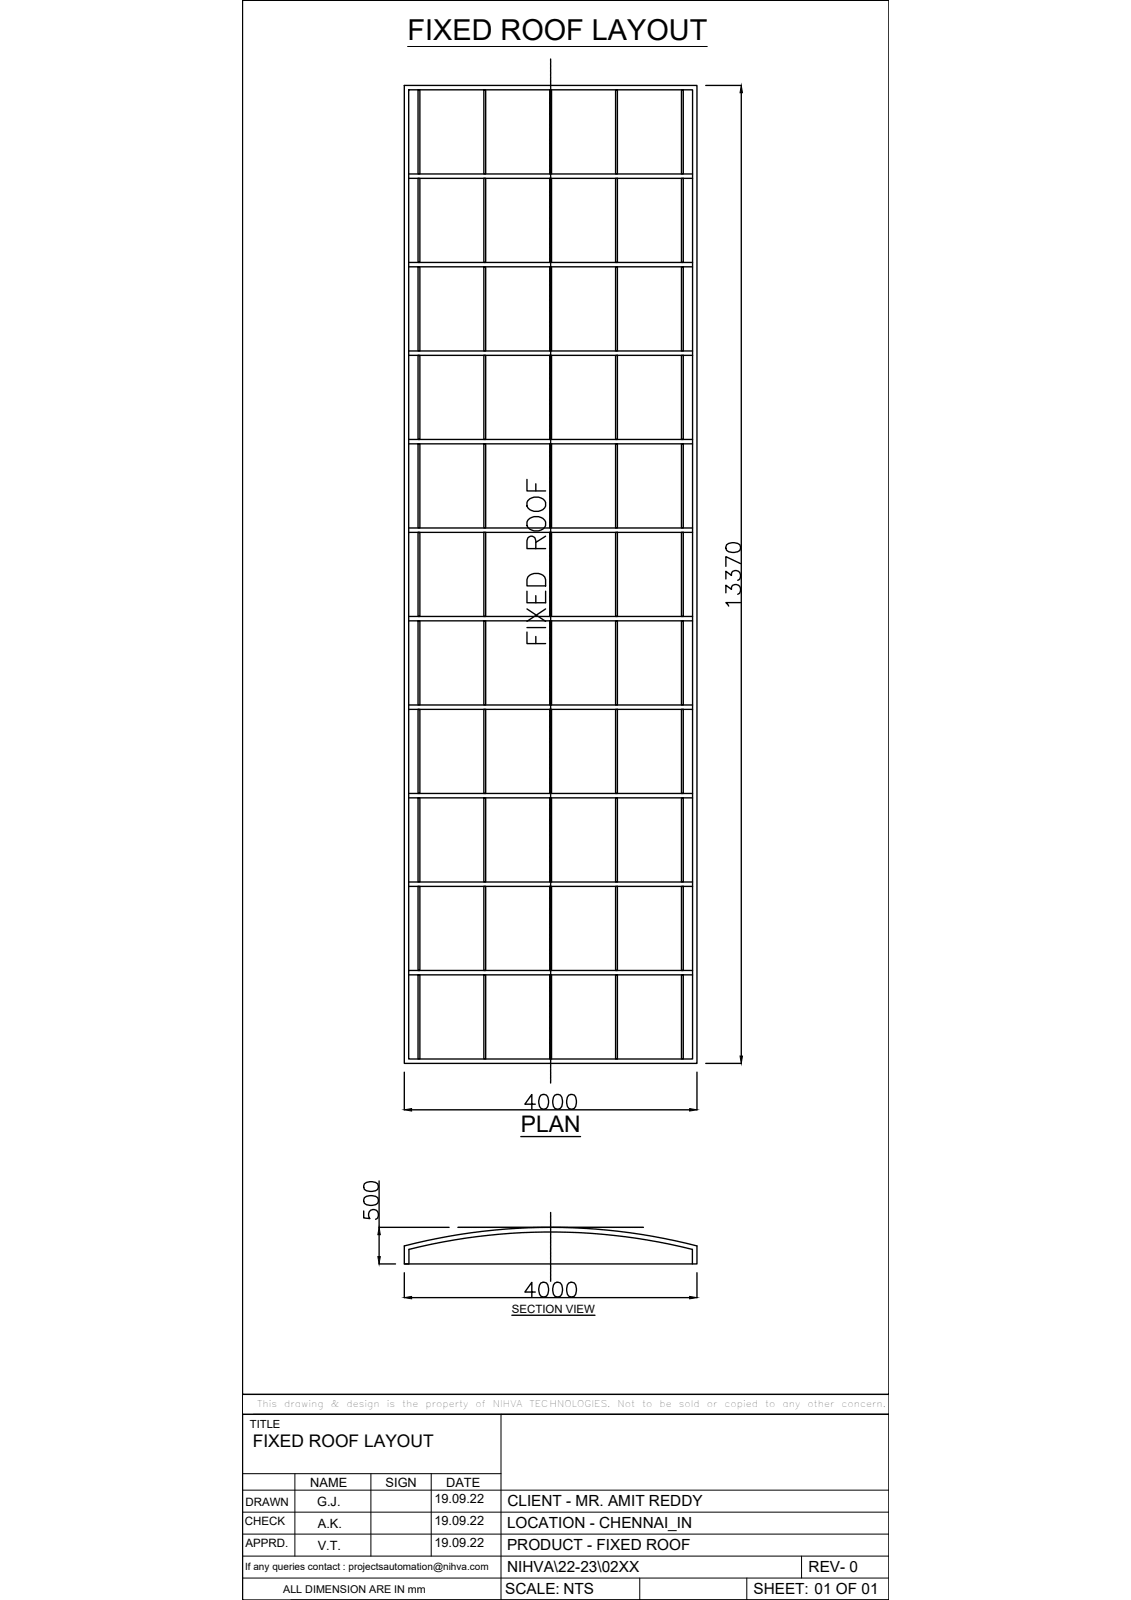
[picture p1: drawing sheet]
<svg xmlns="http://www.w3.org/2000/svg" width="210mm" height="297mm" viewBox="0 0 210 297" stroke-linecap="round" stroke-linejoin="round" font-family="sans-serif">
<!-- layer: Segment support -->
<g fill="none" stroke="#000" stroke-width=".25">
<path d="M75 15.9h54.3v181.5h-54.3zM75.9 16.7h52.6v179.9h-52.6zM75.9 33.1h52.6M75.9 32.3h52.6M75.9 49.5h52.6M75.9 48.7h52.6M75.9 66h52.6M75.9 65.2h52.6M75.9 98.8h52.6M75.9 98h52.6M75.9 82.4h52.6M75.9 81.6h52.6"/>
<path d="M75.9 115.3h52.6M75.9 114.4h52.6M75.9 131.7h52.6M75.9 130.9h52.6M75.9 148.1h52.6M75.9 147.3h52.6M75.9 164.6h52.6M75.9 163.7h52.6M75.9 181h52.6M75.9 180.2h52.6"/>
</g>
<!-- layer: Bas -->
<g fill="none" stroke="#000" stroke-width=".25">
<path d="M77.6 16.7h.3v15.6h-.3zM89.8 16.7h.3v15.6h-.3zM102 16.7h.4v15.6h-.4zM114.2 16.7h.4v15.6h-.4zM126.5 16.7h.3v15.6h-.3zM77.6 33.1h.3v15.6h-.3zM89.8 33.1h.3v15.6h-.3zM102 33.1h.4v15.6h-.4zM114.2 33.1h.4v15.6h-.4zM126.5 33.1h.3v15.6h-.3zM77.6 49.5h.3v15.7h-.3zM89.8 49.5h.3v15.7h-.3z"/>
<path d="M102 49.5h.4v15.7h-.4zM114.2 49.5h.4v15.7h-.4zM126.5 49.5h.3v15.7h-.3zM77.6 66h.3v15.6h-.3zM89.8 66h.3v15.6h-.3zM102 66h.4v15.6h-.4zM114.2 66h.4v15.6h-.4zM126.5 66h.3v15.6h-.3zM77.6 82.4h.3v15.6h-.3zM77.6 98.8h.3v15.6h-.3zM89.8 82.4h.3v15.6h-.3zM89.8 98.8h.3v15.6h-.3z"/>
<path d="M102 82.4h.4v15.6h-.4zM102 98.8h.4v15.6h-.4zM114.2 82.4h.4v15.6h-.4zM114.2 98.8h.4v15.6h-.4zM126.5 82.4h.3v15.6h-.3zM126.5 98.8h.3v15.6h-.3zM77.6 115.3h.3v15.6h-.3zM89.8 115.3h.3v15.6h-.3zM102 115.3h.4v15.6h-.4zM114.2 115.3h.4v15.6h-.4zM126.5 115.3h.3v15.6h-.3zM77.6 131.7h.3v15.6h-.3z"/>
<path d="M89.8 131.7h.3v15.6h-.3zM102 131.7h.4v15.6h-.4zM114.2 131.7h.4v15.6h-.4zM126.5 131.7h.3v15.6h-.3zM77.6 148.1h.3v15.6h-.3zM89.8 148.1h.3v15.6h-.3zM102 148.1h.4v15.6h-.4zM114.2 148.1h.4v15.6h-.4zM126.5 148.1h.3v15.6h-.3zM77.6 164.6h.3v15.6h-.3zM89.8 164.6h.3v15.6h-.3zM102 164.6h.4v15.6h-.4z"/>
<path d="M114.2 164.6h.4v15.6h-.4zM126.5 164.6h.3v15.6h-.3zM77.6 181h.3v15.6h-.3zM89.8 181h.3v15.6h-.3zM102 181h.4v15.6h-.4zM114.2 181h.4v15.6h-.4zM126.5 181h.3v15.6h-.3z"/>
</g>
<!-- layer: OSY -->
<g fill="none" stroke="#000" stroke-width=".25">
<path d="M102.2 11v.4M102.2 11.5v.1M102.2 11.6v.5M102.2 12.2h.1M102.2 12.3v.5M102.2 12.8v.1M102.2 13v.4M102.2 13.5v.1M102.2 13.7v.4M102.2 14.2v.1M102.2 14.4v.4M102.2 14.9v.1"/>
<path d="M102.2 15.1v.4M102.2 15.6v.1M102.2 15.8v.4M102.2 16.3v.1M102.2 16.5v.4M102.2 17v.1M102.2 17.2v.4M102.2 17.7v.1M102.2 17.9v.4M102.2 18.4v.1M102.2 18.5v.5M102.2 19.1h.1"/>
<path d="M102.2 19.2v.5M102.2 19.7v.1M102.2 19.9v.4M102.2 20.4v.1M102.2 20.6v.4M102.2 21.1v.1M102.2 21.3v.4M102.2 21.8v.1M102.2 22v.4M102.2 22.5v.1M102.2 22.7v.4M102.2 23.2v.1"/>
<path d="M102.2 23.4v.4M102.2 23.9v.1M102.2 24.1v.4M102.2 24.6v.1M102.2 24.8v.4M102.2 25.3v.1M102.2 25.4v.5M102.2 26h.1M102.2 26.1v.5M102.2 26.6v.1M102.2 26.8v.4M102.2 27.3v.1"/>
<path d="M102.2 27.5v.4M102.2 28v.1M102.2 28.2v.4M102.2 28.7v.1M102.2 28.9v.4M102.2 29.4v.1M102.2 29.6v.4M102.2 30.1v.1M102.2 30.3v.4M102.2 30.8v.1M102.2 31v.4M102.2 31.5v.1"/>
<path d="M102.2 31.6v.5M102.2 32.2h.1M102.2 32.3v.5M102.2 32.8v.1M102.2 33v.5M102.2 33.5v.1M102.2 33.7v.4M102.2 34.2v.1M102.2 34.4v.4M102.2 34.9v.1M102.2 35.1v.4M102.2 35.6v.1"/>
<path d="M102.2 35.8v.4M102.2 36.3v.1M102.2 36.5v.4M102.2 37v.1M102.2 37.2v.4M102.2 37.7v.1M102.2 37.9v.4M102.2 38.4v.1M102.2 38.5v.5M102.2 39.1h.1M102.2 39.2v.5M102.2 39.7v.1"/>
<path d="M102.2 39.9v.5M102.2 40.4v.1M102.2 40.6v.4M102.2 41.1v.1M102.2 41.3v.4M102.2 41.8v.1M102.2 42v.4M102.2 42.5v.1M102.2 42.7v.4M102.2 43.2v.1M102.2 43.4v.4M102.2 43.9v.1"/>
<path d="M102.2 44.1v.4M102.2 44.6v.1M102.2 44.8v.4M102.2 45.3v.1M102.2 45.4v.5M102.2 46h.1M102.2 46.1v.5M102.2 46.6v.1M102.2 46.8v.5M102.2 47.3v.1M102.2 47.5v.4M102.2 48v.1"/>
<path d="M102.2 48.2v.4M102.2 48.7v.1M102.2 48.9v.4M102.2 49.4v.1M102.2 49.6v.4M102.2 50.1v.1M102.2 50.3v.4M102.2 50.8v.1M102.2 51v.4M102.2 51.5v.1M102.2 51.7v.4M102.2 52.2v.1"/>
<path d="M102.2 52.3v.5M102.2 52.9h.1M102.2 53v.5M102.2 53.5v.1M102.2 53.7v.5M102.2 54.2v.1M102.2 54.4v.4M102.2 54.9v.1M102.2 55.1v.4M102.2 55.6v.1M102.2 55.8v.4M102.2 56.3v.1"/>
<path d="M102.2 56.5v.4M102.2 57v.1M102.2 57.2v.4M102.2 57.7v.1M102.2 57.9v.4M102.2 58.4v.1M102.2 58.5v.5M102.2 59.1h.1M102.2 59.2v.5M102.2 59.7v.1M102.2 59.9v.5M102.2 60.4v.1"/>
<path d="M102.2 60.6v.5M102.2 61.1v.1M102.2 61.3v.4M102.2 61.8v.1M102.2 62v.4M102.2 62.5v.1M102.2 62.7v.4M102.2 63.2v.1M102.2 63.4v.4M102.2 63.9v.1M102.2 64.1v.4M102.2 64.6v.1"/>
<path d="M102.2 64.8v.4M102.2 65.3v.1M102.2 65.4v.5M102.2 66h.1M102.2 66.1v.5M102.2 66.7h.1M102.2 66.8v.5M102.2 67.3v.1M102.2 67.5v.4M102.2 68v.1M102.2 68.2v.4M102.2 68.7v.1"/>
<path d="M102.2 68.9v.4M102.2 69.4v.1M102.2 69.6v.4M102.2 70.1v.1M102.2 70.3v.4M102.2 70.8v.1M102.2 71v.4M102.2 71.5v.1M102.2 71.7v.4M102.2 72.2v.1M102.2 72.3v.5M102.2 72.9h.1"/>
<path d="M102.2 73v.5M102.2 73.6h.1M102.2 73.7v.5M102.2 74.2v.1M102.2 74.4v.4M102.2 74.9v.1M102.2 75.1v.4M102.2 75.6v.1M102.2 75.8v.4M102.2 76.3v.1M102.2 76.5v.4M102.2 77v.1"/>
<path d="M102.2 77.2v.4M102.2 77.7v.1M102.2 77.9v.4M102.2 78.4v.1M102.2 78.6v.4M102.2 79.1v.1M102.2 79.2v.5M102.2 79.8h.1M102.2 79.9v.5M102.2 80.5h.1M102.2 80.6v.5M102.2 81.1v.1"/>
<path d="M102.2 81.3v.4M102.2 81.8v.1M102.2 82v.4M102.2 82.5v.1M102.2 82.7v.4M102.2 83.2v.1M102.2 83.4v.4M102.2 83.9v.1M102.2 84.1v.4M102.2 84.6v.1M102.2 84.8v.4M102.2 85.3v.1"/>
<path d="M102.2 85.4v.5M102.2 122.7v.4M102.2 123.2v.1M102.2 123.4v.4M102.2 123.9v.1M102.2 124.1v.4M102.2 124.6v.1M102.2 124.8v.4M102.2 125.3v.1M102.2 125.5v.4M102.2 126v.1M102.2 126.1v.5"/>
<path d="M102.2 126.7v.1M102.2 126.8v.5M102.2 127.4h.1M102.2 127.5v.5M102.2 128v.1M102.2 128.2v.4M102.2 128.7v.1M102.2 128.9v.4M102.2 129.4v.1M102.2 129.6v.4M102.2 130.1v.1M102.2 130.3v.4"/>
<path d="M102.2 130.8v.1M102.2 131v.4M102.2 131.5v.1M102.2 131.7v.4M102.2 132.2v.1M102.2 132.4v.4M102.2 132.9v.1M102.2 133.1v.4M102.2 133.6v.1M102.2 133.7v.5M102.2 134.3h.1M102.2 134.4v.5"/>
<path d="M102.2 134.9v.1M102.2 135.1v.4M102.2 135.6v.1M102.2 135.8v.4M102.2 136.3v.1M102.2 136.5v.4M102.2 137v.1M102.2 137.2v.4M102.2 137.7v.1M102.2 137.9v.4M102.2 138.4v.1M102.2 138.6v.4"/>
<path d="M102.2 139.1v.1M102.2 139.3v.4M102.2 139.8v.1M102.2 140v.4M102.2 140.5v.1M102.2 140.6v.5M102.2 141.2h.1M102.2 141.3v.5M102.2 141.8v.1M102.2 142v.4M102.2 142.5v.1M102.2 142.7v.4"/>
<path d="M102.2 143.2v.1M102.2 143.4v.4M102.2 143.9v.1M102.2 144.1v.4M102.2 144.6v.1M102.2 144.8v.4M102.2 145.3v.1M102.2 145.5v.4M102.2 146v.1M102.2 146.2v.4M102.2 146.7v.1M102.2 146.8v.5"/>
<path d="M102.2 147.4h.1M102.2 147.5v.5M102.2 148v.1M102.2 148.2v.4M102.2 148.7v.1M102.2 148.9v.4M102.2 149.4v.1M102.2 149.6v.4M102.2 150.1v.1M102.2 150.3v.4M102.2 150.8v.1M102.2 151v.4"/>
<path d="M102.2 151.5v.1M102.2 151.7v.4M102.2 152.2v.1M102.2 152.4v.4M102.2 152.9v.1M102.2 153.1v.4M102.2 153.6v.1M102.2 153.7v.5M102.2 154.3h.1M102.2 154.4v.5M102.2 154.9v.1M102.2 155.1v.5"/>
<path d="M102.2 155.6v.1M102.2 155.8v.4M102.2 156.3v.1M102.2 156.5v.4M102.2 157v.1M102.2 157.2v.4M102.2 157.7v.1M102.2 157.9v.4M102.2 158.4v.1M102.2 158.6v.4M102.2 159.1v.1M102.2 159.3v.4"/>
<path d="M102.2 159.8v.1M102.2 160v.4M102.2 160.5v.1M102.2 160.6v.5M102.2 161.2h.1M102.2 161.3v.5M102.2 161.8v.1M102.2 162v.5M102.2 162.5v.1M102.2 162.7v.4M102.2 163.2v.1M102.2 163.4v.4"/>
<path d="M102.2 163.9v.1M102.2 164.1v.4M102.2 164.6v.1M102.2 164.8v.4M102.2 165.3v.1M102.2 165.5v.4M102.2 166v.1M102.2 166.2v.4M102.2 166.7v.1M102.2 166.9v.4M102.2 167.4v.1M102.2 167.5v.5"/>
<path d="M102.2 168.1h.1M102.2 168.2v.5M102.2 168.7v.1M102.2 168.9v.5M102.2 169.4v.1M102.2 169.6v.4M102.2 170.1v.1M102.2 170.3v.4M102.2 170.8v.1M102.2 171v.4M102.2 171.5v.1M102.2 171.7v.4"/>
<path d="M102.2 172.2v.1M102.2 172.4v.4M102.2 172.9v.1M102.2 173.1v.4M102.2 173.6v.1M102.2 173.7v.5M102.2 174.3h.1M102.2 174.4v.5M102.2 174.9v.1M102.2 175.1v.5M102.2 175.6v.1M102.2 175.8v.5"/>
<path d="M102.2 176.3v.1M102.2 176.5v.4M102.2 177v.1M102.2 177.2v.4M102.2 177.7v.1M102.2 177.9v.4M102.2 178.4v.1M102.2 178.6v.4M102.2 179.1v.1M102.2 179.3v.4M102.2 179.8v.1M102.2 180v.4"/>
<path d="M102.2 180.5v.1M102.2 180.6v.5M102.2 181.2h.1M102.2 181.3v.5M102.2 181.8v.1M102.2 182v.5M102.2 182.5v.1M102.2 182.7v.4M102.2 183.2v.1M102.2 183.4v.4M102.2 183.9v.1M102.2 184.1v.4"/>
<path d="M102.2 184.6v.1M102.2 184.8v.4M102.2 185.3v.1M102.2 185.5v.4M102.2 186v.1M102.2 186.2v.4M102.2 186.7v.1M102.2 186.9v.4M102.2 187.4v.1M102.2 187.5v.5M102.2 188.1h.1M102.2 188.2v.5"/>
<path d="M102.2 188.8h.1M102.2 188.9v.5M102.2 189.4v.1M102.2 189.6v.4M102.2 190.1v.1M102.2 190.3v.4M102.2 190.8v.1M102.2 191v.4M102.2 191.5v.1M102.2 191.7v.4M102.2 192.2v.1M102.2 192.4v.4"/>
<path d="M102.2 192.9v.1M102.2 193.1v.4M102.2 193.6v.1M102.2 193.8v.4M102.2 194.3v.1M102.2 194.4v.5M102.2 195h.1M102.2 195.1v.5M102.2 195.7h.1M102.2 195.8v.5M102.2 196.3v.1M102.2 196.5v.4"/>
<path d="M102.2 197v.1M102.2 197.2v.4M102.2 197.7v.1M102.2 197.9v.4M102.2 198.4v.1M102.2 198.6v.4M102.2 199.1v.1M102.2 199.3v.4M102.2 199.8v.1M102.2 200v.4M102.2 200.5v.1M102.2 200.6v.5"/>
<path d="M102.2 225.1v.4M102.2 225.6v.1M102.2 225.7v.5M102.2 226.3v.1M102.2 226.4v.5M102.2 227h.1M102.2 227.1v.5M102.2 227.6v.1M102.2 227.8v.4M102.2 228.3v.1M102.2 228.5v.4M102.2 229v.1"/>
<path d="M102.2 229.2v.4M102.2 229.7v.1M102.2 229.9v.4M102.2 230.4v.1M102.2 230.6v.4M102.2 231.1v.1M102.2 231.3v.4M102.2 231.8v.1M102.2 232v.4M102.2 232.5v.1M102.2 232.6v.5M102.2 233.2v.1"/>
<path d="M102.2 233.3v.5M102.2 233.9h.1M102.2 234v.5M102.2 234.5v.1M102.2 234.7v.4M102.2 235.2v.1M102.2 235.4v.4M102.2 235.9v.1M102.2 236.1v.4M102.2 236.6v.1M102.2 236.8v.4M102.2 237.3v.1"/>
<path d="M102.2 237.5v.4"/>
</g>
<!-- layer: 0 -->
<g fill="none" stroke="#000" stroke-width=".25">
<path d="M45 .1h120v258.8h-120zM131 15.9h6.6M137.6 17.2v178.9M134.7 110.1v-1.5l1.1 .8a.87 .87 0 0 1 1-.9 .87 .87 0 0 1 .6 1.2l-.1 .4-.4 .2M134.7 107.5v-1.4l1.1 .7a.87 .87 0 0 1 1-.9 .87 .87 0 0 1 .6 1.2l-.1 .4-.4 .2M134.9 101.1a2.08 2.08 0 0 1 2.4 0 .88 .88 0 0 1-.4 1.3 2.26 2.26 0 0 1-2-.2l-.2-.4zM137.4 111.9h-2.7l.5 .6M137.4 104.6l-2.7-1.3v1.9M75 199v7.1M129.3 199v7.1M131 197.4h6.6M67.6 219.8a2.1 2.1 0 0 1 2.5 0 .88 .88 0 0 1-.4 1.3 2.29 2.29 0 0 1-2.1-.3l-.1-.4z"/>
<path d="M70.4 219.2l-.1 8.7h13.1M76.4 206h51.6M96.7 211h11M99.3 205h-1.9l1.3-1.8v2.7M100.4 203.3a.88 .88 0 0 1 1.3 .4 2.18 2.18 0 0 1-.3 2.1 .87 .87 0 0 1-1.3-.4 2.21 2.21 0 0 1 .3-2.1zM103 203.3a.88 .88 0 0 1 1.3 .4 2.23 2.23 0 0 1-.3 2.1 .87 .87 0 0 1-1.3-.4 2.25 2.25 0 0 1 .3-2.1zM105.6 203.3a.88 .88 0 0 1 1.2 .4 2.26 2.26 0 0 1-.2 2.1 .88 .88 0 0 1-1.3-.4 2.25 2.25 0 0 1 .3-2.1zM67.5 224.8v1.3l1.2 .1a.96 .96 0 0 1-.1-1.4 .96 .96 0 0 1 1.5 .2 .96 .96 0 0 1-.4 1.4M67.6 222.4a2.14 2.14 0 0 1 2.5 0 .89 .89 0 0 1-.4 1.3 2.25 2.25 0 0 1-2.1-.3l-.1-.4zM70.3 234.7h3.1M70.4 229.2v4.1M75 234.7h54.3v-3.4a108.6 108.6 0 0 0-54.3 0v3.4h.9v-2.7a108.6 108.6 0 0 1 52.6 0v2.7"/>
<path d="M75 236.3v4.6M99.3 239.9h-1.9l1.3-1.8v2.7M100.4 238.2a.89 .89 0 0 1 1.3 .4 2.21 2.21 0 0 1-.3 2 .88 .88 0 0 1-1.3-.4 2.19 2.19 0 0 1 .3-2zM103 238.2a.89 .89 0 0 1 1.3 .4 2.25 2.25 0 0 1-.3 2 .88 .88 0 0 1-1.3-.4 2.24 2.24 0 0 1 .3-2zM105.6 238.2a.89 .89 0 0 1 1.2 .4 2.29 2.29 0 0 1-.2 2 .89 .89 0 0 1-1.3-.4 2.24 2.24 0 0 1 .3-2zM129.3 236.3v4.6M76.4 240.9h51.6M95 244.2h15.4M45 262.6h120v34.4h-120zM54.1 297h110.9"/>
</g>
<path d="M137.6 15.9l.2 1.3h-.5zM137.3 196.1h.5l-.2 1.3zM75 206l1.4-.2v.5zM128 205.8l1.3 .2-1.3 .3zM70.1 233.3h.5l-.2 1.4zM70.4 227.9l.2 1.3h-.5zM75 240.9l1.4-.2v.4zM128 240.7l1.3 .2-1.3 .2z" fill="#000" stroke="#000" stroke-width=".19"/>
<!-- layer: HIDDEN -->
<g fill="none" stroke="#000" stroke-width=".25">
<path d="M85 227.9h.4M85.5 227.9h1.1M86.6 227.9h1.1M87.8 227.9h1.1M89 227.9h1.1M90.1 227.9h1.1M91.3 227.9h1.1M92.5 227.9h1.1M93.6 227.9h7.6M101.3 227.9h1.1M102.4 227.9h1.1M103.6 227.9h1.1"/>
<path d="M104.7 227.9h1.2M105.9 227.9h1.1M107.1 227.9h1.1M108.2 227.9h1.1M109.4 227.9h1.1M110.6 227.9h1.1M111.7 227.9h1.1M112.9 227.9h6.5"/>
</g>
<!-- layer: ELE 1 -->
<path d="M75.6 8.6h55.7" fill="none" stroke="#000" stroke-width=".19"/>
<!-- layer: 0 -->
<g fill="none" stroke="#000" stroke-width=".19">
<path d="M45 258.9h120v3.7h-120zM45 276.6h120M45 262.6v34.4M45 273.6h48M47 262.6h118M54.7 273.6v15.3M68.8 273.6v15.3M80 273.6v15.3M93 262.6v34.4M45 288.9h120M45 284.8h120M45 280.7h120"/>
<path d="M45 293h120M118.7 293v4M138.6 293v4M148.8 288.9v4.1"/>
</g>
<text font-size="7.1" x="102.3" y="120.6" transform="rotate(-90 102.3 120.6)">FIXED ROOF</text>
<text font-size="5.4" x="75.6" y="7.5">FIXED ROOF LAYOUT</text>
<text font-size="4.2" x="96.7" y="210.1">PLAN</text>
<text font-size="3.2" x="46.9" y="268.6">FIXED ROOF LAYOUT</text>
<g font-size="2.8">
<text x="94.2" y="279.7">CLIENT - MR. AMIT REDDY</text>
<text x="94.1" y="287.8">PRODUCT - FIXED ROOF</text>
<text x="94.1" y="283.8">LOCATION - CHENNAI_IN</text>
<text x="94.1" y="291.9">NIHVA\22-23\02XX</text>
<text x="150.1" y="291.9">REV- 0</text>
<text x="93.8" y="296">SCALE: NTS</text>
<text x="139.8" y="296">SHEET: 01 OF 01</text>
</g>
<g font-size="2.4">
<text x="57.6" y="276.1">NAME</text>
<text x="58.9" y="279.6">G.J.</text>
<text x="71.6" y="276.1">SIGN</text>
<text x="80.6" y="279">19.09.22</text>
<text x="82.8" y="276">DATE</text>
<text x="59" y="287.7">V.T.</text>
<text x="59" y="283.6">A.K.</text>
<text x="80.6" y="283">19.09.22</text>
<text x="80.6" y="287.1">19.09.22</text>
</g>
<g font-size="2.1">
<text x="95" y="243.7">SECTION VIEW</text>
<text x="46.4" y="265.2">TITLE</text>
<text x="45.5" y="279.6">DRAWN</text>
<text x="45.4" y="283.2">CHECK</text>
<text x="45.5" y="287.2">APPRD.</text>
</g>
<text font-size="2" x="52.6" y="295.7">ALL DIMENSION ARE IN mm</text>
<text font-size="1.9" x="45.5" y="291.5">If any queries contact : projectsautomation@nihva.com</text>
<g font-size="1.7">
<text x="47.7" y="261.2">This</text>
<text x="52.7" y="261.2">drawing</text>
<text x="61.4" y="261.2">&amp;</text>
<text x="64.3" y="261.2">design</text>
<text x="71.8" y="261.2">is</text>
<text x="74.6" y="261.2">the</text>
<text x="79" y="261.2">property</text>
<text x="88.3" y="261.2">of</text>
<text x="91.5" y="261.2">NIHVA</text>
<text x="98.3" y="261.2">TECHNOLOGIES.</text>
<text x="114.6" y="261.2">Not</text>
<text x="119.2" y="261.2">to</text>
<text x="122.4" y="261.2">be</text>
<text x="126" y="261.2">sold</text>
<text x="131.2" y="261.2">or</text>
<text x="134.5" y="261.2">copied</text>
<text x="142" y="261.2">to</text>
<text x="145.2" y="261.2">any</text>
<text x="149.9" y="261.2">other</text>
<text x="156.2" y="261.2">concern.</text>
</g>
</svg>
